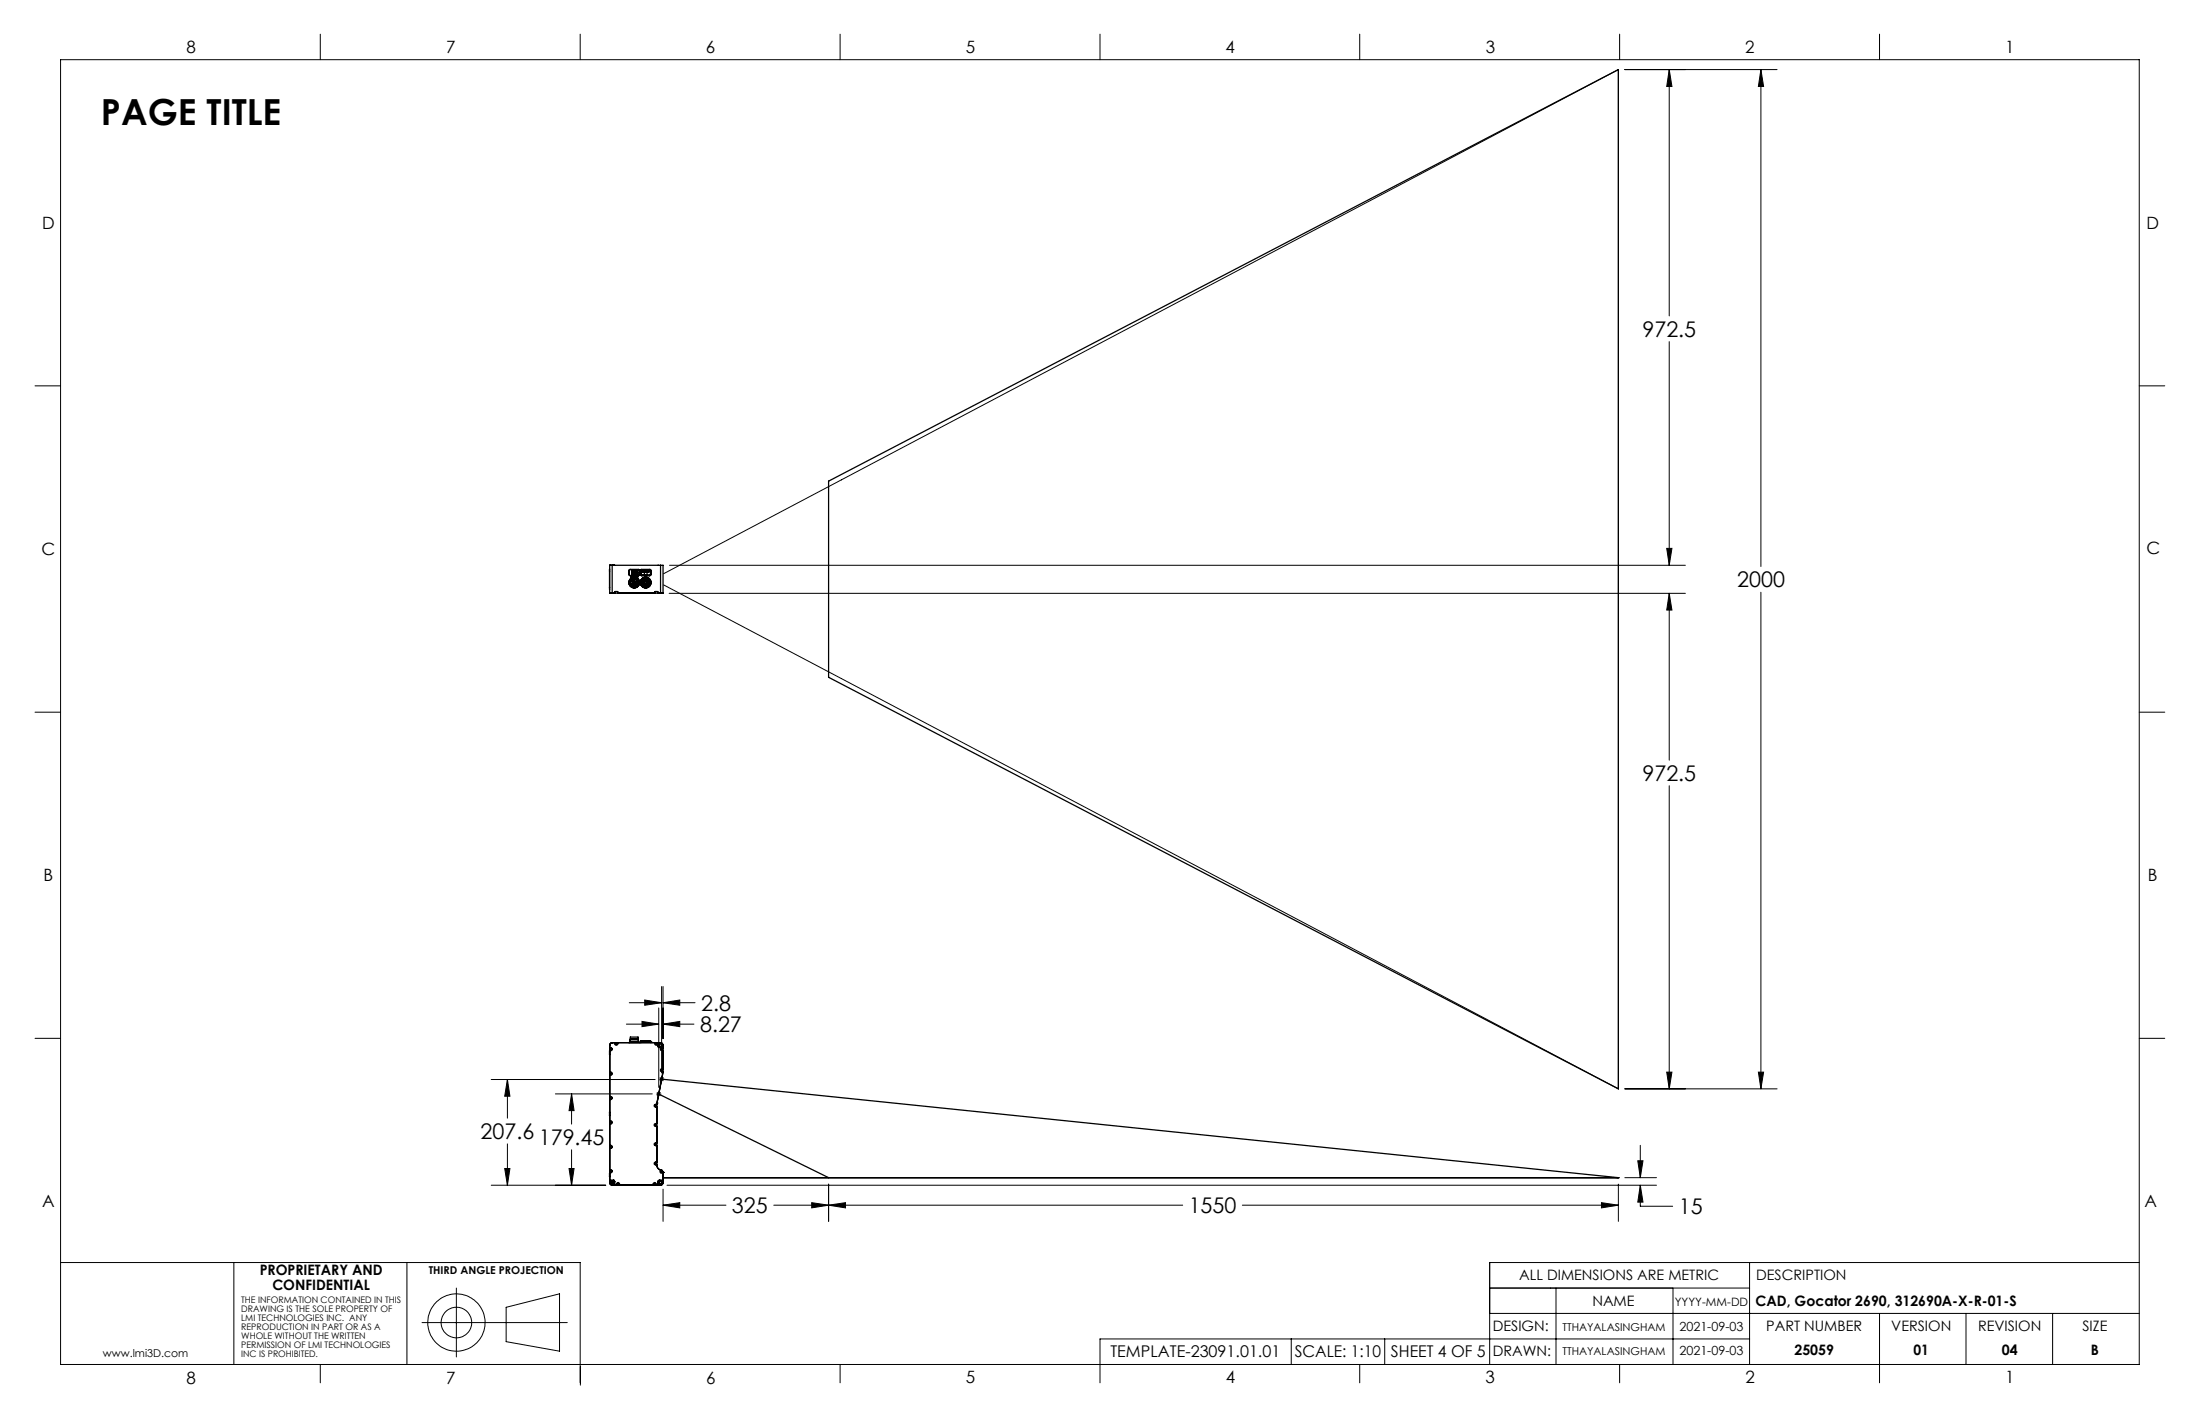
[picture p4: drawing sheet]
<svg xmlns="http://www.w3.org/2000/svg" width="432mm" height="279mm" viewBox="0 0 432 279" stroke-linecap="round" stroke-linejoin="round" font-family="sans-serif">
<g fill="none" stroke="#000" stroke-width=".25">
<path d="M162.6 94.4l155-80.7v199.9l-155-80.7zM119.6 115.3l.1 .3M119.6 112h.1M119.6 115.3h.1M119.6 112v3.3M119.7 110.9h.5v5.5M119.7 111.7l-.1 .3M119.7 110.9h.1M119.7 110.9v5.5h.7M119.7 110.9h9.9M120.2 116.4h.5M120.4 110.9h.1"/>
<path d="M120.4 110.9h.2M120.4 116.4h.1M120.7 116.4h-.3M120.7 116.3h-1l.5 .1M120.7 116.4h.5M120.7 116.4v-.3h.5v.3M121.2 116.4h7.4M121.2 116.3h7.4M123.4 112l.2-.3h1.8l.1 .2-.1 1-1.8 .1-.2-.3M123.4 114.3a1.04 1.04 0 0 0 1.1 1.1 1.04 1.04 0 0 0 1-1.1M123.4 114.3a1.04 1.04 0 0 1 1.1-1.1 1.04 1.04 0 0 1 1 1.1M123.4 112v.7"/>
<path d="M123.5 112l.1-.2h1.7l.2 .1v.9l-.2 .1h-1.6l-.2-.2M123.5 114.3a1.02 1.02 0 0 1 1-1 1.02 1.02 0 0 1 1 1M123.5 114.3a1.02 1.02 0 0 0 1 1 1.02 1.02 0 0 0 1-1M123.7 114.3a.79 .79 0 0 1 .8-.8 .79 .79 0 0 1 .8 .8M123.7 114.3a.79 .79 0 0 0 .8 .8 .79 .79 0 0 0 .8-.8M123.7 114.3h.1M123.7 114.3a.78 .78 0 0 1 .8-.8 .78 .78 0 0 1 .8 .8M123.7 114.3a.78 .78 0 0 0 .8 .8 .78 .78 0 0 0 .8-.8M123.8 113l.1 .1-.1 .1zM123.8 113.5a.91 .91 0 0 1 1.1-.2 .91 .91 0 0 1 .5 1.1h.1a.96 .96 0 0 1-1 .9 .96 .96 0 0 1-.9-1.1h-.1v-.2zM123.9 113v.2M123.9 113l.1 .2"/>
<path d="M124 113v.1M124 112.4h.1M124 112.4l.1-.2-.1 .1 .2 .1M124 112.6h.1M124 112.6v.1M124 112.7h.1M124 112.3h.2M124 114.5h.1zM124 114.1h.1zM124 113.1h-.1M124 113.1h.1M124 112.7h.4"/>
<path d="M124.1 113h.1M124.1 112h.1M124.1 111.9h.1M124.1 112.6h.1M124.1 113l-.1 .2M124.1 113l-.1 .1M124.1 111.9v.1M124.1 112.7h.1M124.1 113.1l.1-.1v.2M124.1 112.6l.1 .1M124.1 112.3h.2l-.1 .1M124.1 112.3l.1 .1"/>
<path d="M124.1 112v-.1h.2v.1h-.2M124.1 112.3h.1M124.1 112.6v.1M124.2 113.2h.1M124.2 114.3l.1 .1zM124.2 112.3h.1M124.2 112.3v.1M124.2 111.9v.1M124.2 111.9l.1 .1M124.2 112h.1M124.2 112.6v.1l.1-.1M124.3 113.2h.1"/>
<path d="M124.3 112.7v-.1v.1M124.3 113h.1M124.3 112.2l.2 .1M124.3 113v.2M124.3 112.2v.2l.3-.2M124.4 114v.1zM124.4 114.5v.1zM124.4 111.9v.1M124.4 112h.1M124.4 111.9h.1M124.4 112.7l-.3-.1v.1M124.4 112.3v.1"/>
<path d="M124.4 112.2v.1v-.1M124.4 112.7v-.1l.1 .1M124.4 113h.1M124.4 112.6v.1M124.4 113.8l.1 .1zM124.4 113.1l.1 .1M124.4 113.1h.1M124.4 111.9l.1 .1M124.4 112.7h.1M124.5 113.1h.1M124.5 113.2h.1M124.5 112h-.1"/>
<path d="M124.5 113.1l.3 .1M124.5 112.3h.1M124.5 114l.1 .1zM124.5 113v.2M124.5 111.9h.1M124.6 113.2h.1M124.6 112.2l.1 .1M124.6 112.6l-.1 .1M124.6 111.9h.1v.1M124.6 112.2v.1M124.6 112.3h-.1M124.6 112.6h-.1v.1"/>
<path d="M124.6 112.3l.1 .1M124.6 112.6v.1M124.6 112.7h-.1M124.6 112.7h.1M124.6 113.1h.1M124.6 113.1v.1M124.6 112.6h.1M124.7 114.2h.1zM124.7 112.6l-.1 .1M124.7 112.7h.1M124.7 112.4h.1M124.7 113v.2v-.2"/>
<path d="M124.7 112.3h.1M124.7 112.3v.1M124.7 112.2v.2M124.7 112.6v.1M124.7 111.9l-.2 .1v-.1h.1M124.7 112.2h.1M124.7 112h.1M124.7 112.6h.1M124.7 113h-.2v.2M124.7 113l.1 .1M124.7 113.1v.1M124.8 113.1l.1 .1z"/>
<path d="M124.8 113h.1M124.8 113v.2M124.8 114l.1 .1zM124.8 114.5l.1 .1zM124.8 111.9l.2 .2 .1-.2M124.8 111.9l.2-.1 .1 .1M124.8 112.3l.2 .1 .1-.1M124.8 112.3l.2-.2 .1 .2M124.8 112.6l.2 .2 .1-.2M124.8 112.6l.2-.1 .1 .1M124.8 111.9h.1M124.8 112.3h.1"/>
<path d="M124.8 112.6h.1M124.9 111.9l.1 .2 .1-.2M124.9 111.9v.1l.2-.1M124.9 111.9l.1-.1 .1 .1M124.9 112.6l.1 .1 .1-.1M124.9 112.6h.2M124.9 112.3l.1 .1 .1-.1M124.9 111.9l.1 .1 .1-.1M124.9 112.3h.2M124.9 111.9h.2M125 113v.2M125 113.1v.1"/>
<path d="M125 113.2h.1M125.1 113.1h.1M125.1 113.1v.1M125.1 112.3h.1M125.1 111.9h.1M125.1 112.6h.1M125.1 113.2h.1M125.1 113.2l.1-.2-.1 .2M125.3 114.3h.1M125.7 112l.1-.3h1.8l.2 .2-.1 1-1.8 .1-.2-.3M125.7 114.3a1.02 1.02 0 0 1 1-1 1.02 1.02 0 0 1 1 1M125.7 114.3a1.02 1.02 0 0 0 1 1 1.02 1.02 0 0 0 1-1"/>
<path d="M125.7 112v.7M125.7 114.4a1.01 1.01 0 0 0 1 .9 1.01 1.01 0 0 0 1-.9M125.7 114.2h.1l-.1 .2M125.7 114.2a1.01 1.01 0 0 1 1-.9 1.01 1.01 0 0 1 1 .9M125.7 114.3v.1M125.7 114.2v.1M125.7 112.7l.2 .2M125.8 112.7l.1 .2M125.8 112l.1-.2h1.7l.1 .1v.8l-.2 .2h-1.6l-.1-.3M125.8 114.3a.88 .88 0 0 0 .9 .9 .88 .88 0 0 0 .9-.9M125.8 114.3a.88 .88 0 0 1 .9-.9 .88 .88 0 0 1 .9 .9M125.8 114.3a.9 .9 0 0 0 .9 .9 .9 .9 0 0 0 .9-.9"/>
<path d="M125.8 114.3h.1M125.8 114.3a.9 .9 0 0 1 .9-.9 .9 .9 0 0 1 .9 .9M125.9 114.3a.83 .83 0 0 0 .8 .8 .83 .83 0 0 0 .9-.8M125.9 114.3a.83 .83 0 0 1 .8-.8 .83 .83 0 0 1 .9 .8M125.9 114.3h.1M125.9 114.3a.79 .79 0 0 0 .8 .8 .79 .79 0 0 0 .8-.8M125.9 114.3a.79 .79 0 0 1 .8-.8 .79 .79 0 0 1 .8 .8M125.9 111.8l-.2 .2M125.9 111.8l-.1 .1v.8M125.9 111.8h1.6M125.9 112.9h1.6M126.1 112v.1z"/>
<path d="M126.2 112l-.2-.1 .1 .3M126.2 112l-.1 .2M126.2 112l.1 .2M126.2 112h.2l-.1 .2M126.3 114.5v.1zM126.3 114l.1 .1zM126.3 112v.1zM126.4 114.7h.2M126.4 114.4h.1zM126.4 114.2h.1zM126.4 113.9h.2M126.4 112l.1 .2"/>
<path d="M126.4 112l.1-.1 .1 .1M126.4 114.7h.1M126.4 113.9h.1M126.5 114.7h.1M126.5 113.9h.1M126.5 112h.1M126.5 112v.1M126.5 112.3h.5v.5h-.5zM126.6 114.5l.1 .1zM126.6 112l-.1 .1M126.6 114v.1zM126.6 112l-.1 .2"/>
<path d="M126.7 113.8l.1 .1zM126.7 114.7l.1 .1zM126.7 113v.2M126.7 113l.1 .1M126.7 113.1v.1M126.7 112v.1M126.7 111.9v.3M126.7 111.9h.1M126.7 112.2h.1M126.7 111.9l.1 .1M126.7 112h.1M126.8 113.1l-.1 .1"/>
<path d="M126.8 114.5h.1zM126.8 114l.1 .1zM126.8 112l-.1 .2M126.8 113l.1 .2h-.2M126.8 113v.2M126.9 112h.1l-.1 .2M126.9 112v.2M126.9 113l-.1 .2M126.9 113.9h.1M126.9 114.7h.1M126.9 114.2l.1 .1zM126.9 112l.1 .1z"/>
<path d="M127 114.3v.1zM127 113.9h.1M127 114.7h.1M127.1 114.3h.1M127.1 114.5l.1 .1zM127.1 114.1h.1zM127.1 112v-.1l.1 .1M127.1 112v.2M127.1 112v.1M127.1 112h.1M127.2 114.3h.1M127.2 112l-.1 .1"/>
<path d="M127.2 112l-.1 .2M127.3 112l.1 .1M127.3 111.9v.3M127.3 111.9h.1M127.3 112.2h.1M127.4 112v.1M127.4 111.9l.1 .1-.1 .2M127.4 112h-.1M127.5 111.8l.2 .2M127.5 114.3h.1M127.6 114.3l.1 .1M127.7 112.7l-.2 .2"/>
<path d="M127.7 112v.7M127.7 114.2l-.1 .1M127.7 114.3v.1M127.7 114.2v.1M128.6 116.4h.5M128.6 116.4v-.3h.5v.3M129.1 116.4h.5M129.1 116.3h1M129.6 110.9h.5v5.4M129.6 110.9v5.5M130.1 116.3l-.5 .1M119.7 220h.2a.28 .28 0 0 1 .3 .2 .28 .28 0 0 1-.3 .3h-.2"/>
<path d="M119.7 215.2h.2a.28 .28 0 0 1 .3 .2 .28 .28 0 0 1-.3 .3h-.2M119.7 210.4h.2a.28 .28 0 0 1 .3 .2 .28 .28 0 0 1-.3 .3h-.2M119.7 205.6h.2a.27 .27 0 0 1 .3 .3 .27 .27 0 0 1-.3 .2h-.2M119.7 218.2v.7M119.7 206.2v.7M119.7 205.1v27M119.7 205.1h.1M119.8 215.4l.1 .2 .2-.2M119.8 215.4v-.1l.3 .1M119.8 210.6v.2l.3-.2M119.8 210.6l.1-.1 .2 .1M119.8 205.8v.2l.3-.2"/>
<path d="M119.8 205.8v-.1l.3 .1M119.8 215.4h.3M119.8 210.6h.3M119.8 205.8h.3M120.2 204.6l-.4 .2-.1 .3M120.2 204.6h.1M120.2 204.6h9.4M120.7 204.6v.2a.28 .28 0 0 0 .3 .3 .28 .28 0 0 0 .2-.3v-.2M120.7 204.6h.1M120.8 204.8l.1 .1 .2-.1M120.8 204.8l.1-.1 .2 .1M120.8 204.8h.3"/>
<path d="M121.2 204.6h.1M123.5 204.6h2M123.6 204.5v-.2h1.8v.2M125.2 203.9v-.4h-1.5v.8M125.3 203.9h-1.6h1.6v.4M125.7 204.6v-.3h2v.3M125.7 204.4h.1M125.8 204.2l1.8 .1zM126 204.2h1.4M127.6 204.3h.1M127.7 204.4h.1M128.6 204.6v.2a.28 .28 0 0 0 .2 .3 .28 .28 0 0 0 .3-.3v-.2"/>
<path d="M128.6 204.6h.1M128.6 217l.1 .1 .1-.1M128.6 217v-.2l.2 .2M128.6 217h.2M128.7 204.8l.1 .1 .2-.1M128.7 204.8l.1-.1 .2 .1M128.7 204.8h.3M128.7 204.8l.1-.1 .1 .1M128.9 216.6v.1M128.9 217.2v3.3M128.9 216.6h.1M128.9 216.4v.2"/>
<path d="M128.9 216.7h-.2a.28 .28 0 0 0-.3 .3 .28 .28 0 0 0 .3 .2h.2M128.9 216.4h.1M128.9 216.6v12M129.1 204.6h.1M129.2 205.3l.2 .2M129.2 205.3h.1M129.2 204.6v.7M129.2 204.6h.4M129.3 214.7l33.3 16.4M129.3 205.1a.3 .3 0 0 0 .3 .3 .3 .3 0 0 0 .3-.3M129.3 205.1a.3 .3 0 0 1 .3-.4 .3 .3 0 0 1 .3 .4M129.3 205.1h.1"/>
<path d="M129.4 205.5h.1M129.4 205.1a.25 .25 0 0 0 .2 .2 .25 .25 0 0 0 .3-.2M129.4 205.1a.25 .25 0 0 1 .2-.3 .25 .25 0 0 1 .3 .3M129.4 205.5h.7M129.6 204.6l.4 .2 .1 .3M129.6 204.6a.48 .48 0 0 1 .5 .5M129.6 204.6h.1M129.8 210v.1l.2-.1M129.8 210v-.1l.2 .1M129.8 205.8v.2l.2-.2M129.8 205.8v-.1l.2 .1M129.8 205.8h.2"/>
<path d="M129.8 210h.2M129.9 211.7l187.7 19.4M129.9 205.1h.1M130.1 205.1v.4M130.1 205.5h-.7M130.1 205.1h.1M130.1 210.3v.1M130.1 210.4l-1.2 6M130.1 210.4h.1M130.1 210.3h.1M130.1 205.6h-.2a.27 .27 0 0 0-.3 .3 .27 .27 0 0 0 .3 .2h.2M130.1 209.7h-.2a.27 .27 0 0 0-.3 .3 .27 .27 0 0 0 .3 .3h.2"/>
<path d="M130.1 205.1v5.2M119.7 229.6h.2a.27 .27 0 0 1 .3 .2 .27 .27 0 0 1-.3 .3h-.2M119.7 224.8h.2a.27 .27 0 0 1 .3 .2 .27 .27 0 0 1-.3 .3h-.2M119.7 230.2v.7M119.7 232.1h.1M119.7 232.1l.1 .2 .4 .2M119.7 231.6h.1M119.7 231.6h.7M119.8 229.8v.1l.3-.1M119.8 229.8l.1-.1 .2 .1M119.8 225v.1l.3-.1M119.8 225v-.1l.3 .1"/>
<path d="M119.8 220.2l.1 .2 .2-.2M119.8 220.2v-.1l.3 .1M119.8 229.8h.3M119.8 225h.3M119.8 220.2h.3M119.8 232.1a.3 .3 0 0 0 .3 .2 .3 .3 0 0 0 .3-.2M119.8 232.1a.3 .3 0 0 1 .3-.3 .3 .3 0 0 1 .3 .3M119.8 232.1h.1M119.9 232.1a.25 .25 0 0 0 .2 .2 .25 .25 0 0 0 .3-.2M119.9 232.1a.25 .25 0 0 1 .2-.3 .25 .25 0 0 1 .3 .3M120.2 232.5v.1M120.4 232.1h.1"/>
<path d="M120.4 231.6l.2 .2M120.4 231.6h.1M120.5 232.6h.3M120.6 231.8v.8v-.8M120.6 231.8h.1M121 232.6v-.3a.27 .27 0 0 1 .3-.3 .27 .27 0 0 1 .3 .3v.3M121.2 232.3v.1l.2-.1M121.2 232.3l.1-.1 .1 .1M121.2 232.3h.2M121.2 232.3l.1 .1 .1-.1M121.4 232.3h.1M128.2 232.6v-.3a.28 .28 0 0 1 .3-.3 .28 .28 0 0 1 .3 .3v.3"/>
<path d="M128.3 232.3l.1 .1 .2-.1M128.3 232.3l.2-.1 .1 .1M128.3 232.3h.3M128.4 232.3v.1l.2-.1M128.4 232.3v-.1l.2 .1M128.6 228.3v.1l.2-.1M128.6 228.3l.1-.2 .1 .2M128.6 224.5v.1l.2-.1M128.6 224.5l.1-.1 .1 .1M128.6 220.7v.2l.2-.2M128.6 220.7v-.1l.2 .1M128.6 228.3h.2"/>
<path d="M128.6 224.5h.2M128.6 220.7h.2M128.9 228.6a1.07 1.07 0 0 0 .8 1M128.9 221v3.2M128.9 224.8v3.2M128.9 228.6h.1M128.9 220.5h-.2a.28 .28 0 0 0-.3 .2 .28 .28 0 0 0 .3 .3h.2M128.9 224.2h-.2a.28 .28 0 0 0-.3 .3 .28 .28 0 0 0 .3 .3h.2M128.9 228h-.2a.28 .28 0 0 0-.3 .3 .28 .28 0 0 0 .3 .3h.2M128.9 228.6a.91 .91 0 0 0 .8 1M129 232.6h.2M129.2 231.8v.8v-.8"/>
<path d="M129.2 231.8h.1M129.3 232.1a.3 .3 0 0 0 .3 .2 .3 .3 0 0 0 .3-.2M129.3 232.1a.3 .3 0 0 1 .3-.3 .3 .3 0 0 1 .3 .3M129.3 232.1h.1M129.4 231.6l-.2 .2M129.4 232.1a.25 .25 0 0 0 .2 .2 .25 .25 0 0 0 .3-.2M129.4 232.1a.25 .25 0 0 1 .2-.3 .25 .25 0 0 1 .3 .3M129.4 231.6h.1M129.4 231.6h.7v.5M129.6 232.5v.1M129.6 232.5l-9.4 .1M129.7 229.9l.1 .1 .2-.1"/>
<path d="M129.7 229.9l.1-.1 .2 .1M129.7 229.9h.3M129.7 229.6h.1M129.7 229.6a.35 .35 0 0 0-.2 .3 .35 .35 0 0 0 .3 .3l.3-.2M129.8 229.6h.1M129.8 229.6l.2 .1 .1 .3M129.9 232.1h.1M130.1 232.1l-.1 .3-.4 .1M130.1 232.1h.1M130.1 230h.1M130.1 230v2.1M130.1 232.1a.48 .48 0 0 1-.5 .5"/>
<path d="M130.1 231.1h187.5M317.6 231.1h.1"/>
<circle cx="124.2" cy="114.2" r=".06"/>
<circle cx="124.5" cy="114.3" r=".7"/>
<circle cx="124.5" cy="114.3" r=".76"/>
<circle cx="124.5" cy="114.3" r=".89"/>
<circle cx="124.5" cy="114.7" r=".06"/>
<circle cx="124.6" cy="114.5" r=".06"/>
<circle cx="124.7" cy="114.4" r=".06"/>
<circle cx="125" cy="112.3" r=".11"/>
<circle cx="125" cy="112.6" r=".11"/>
<circle cx="126.7" cy="114.3" r=".7"/>
<circle cx="126.7" cy="114.3" r="1.05"/>
<circle cx="119.9" cy="210.7" r=".11"/>
<circle cx="119.9" cy="205.9" r=".11"/>
<circle cx="119.9" cy="215.4" r=".11"/>
<circle cx="121" cy="204.8" r=".1"/>
<circle cx="128.7" cy="217" r=".11"/>
<circle cx="129.9" cy="205.9" r=".1"/>
<circle cx="129.9" cy="210" r=".11"/>
<circle cx="119.9" cy="220.2" r=".1"/>
<circle cx="119.9" cy="225" r=".11"/>
<circle cx="119.9" cy="229.8" r=".11"/>
<circle cx="128.7" cy="224.5" r=".11"/>
<circle cx="128.7" cy="220.7" r=".11"/>
<circle cx="128.7" cy="228.3" r=".11"/>
<circle cx="129.8" cy="229.9" r=".11"/>
</g>
<g fill="none" stroke="#000" stroke-width=".2">
<path d="M11.9 11.7h408v256h-408zM62.9 6.7v5M113.9 6.7v5M164.9 6.7v5M215.9 6.7v5M266.9 6.7v5M317.9 6.7v5M318.9 13.7h29.9M327.6 13.7v48.3M327.6 13.7l.6 3.3h-1.1zM345.6 13.7v97.5M345.6 13.7l.5 3.3h-1z"/>
<path d="M368.9 6.7v5M6.9 75.7h5M327.6 67v43.9M419.9 75.7h5M130.2 112.6l187.4-98.9v199.9l-187.4-98.8M131.3 116.4h199.5M131.4 110.9h199.4M327.1 107.6h1.1l-.6 3.3zM327.6 116.4v32.8M327.6 116.4l.6 3.3h-1.1zM345.6 116.2v97.4M6.9 139.7h5"/>
<path d="M419.9 139.7h5M327.6 154.2v59.4M123.5 196.7h6.4M126.5 196.2l3.4 .5-3.4 .5zM129.3 197.8v15.6M129.9 193.6v16.9M130.1 196.7l3.3-.5v1zM130.1 193.6v10.2M130.1 196.7h6.3M6.9 203.7h5M96.4 211.8h32.2M99.6 211.8v7.6"/>
<path d="M99.6 211.8l.5 3.3h-1zM109 214.6h19M112.2 214.6l.5 3.3h-1zM112.2 214.6v6M122.9 200.9h6.4M126 200.4l3.3 .5-3.3 .5zM128.8 214.7h1M128.9 214.3l.7 .7M129.3 214.2v1M129.4 211.7h1M129.5 211.4l.7 .7M129.6 214.3l-.7 .7"/>
<path d="M129.9 211.8l-.6 2.8M129.9 211.2v1.1M130.1 200.9l3.3-.5v1zM130.1 200.9h6.1M130.2 211.4l-.7 .7M318.9 213.6h29.9M327.1 210.4h1.1l-.6 3.2zM345.1 210.4h1l-.5 3.2zM419.9 203.7h5M96.4 232.6h22.5M99.1 229.3h1l-.5 3.3zM99.6 224.4v8.2"/>
<path d="M111.7 229.3h1l-.5 3.3zM112.2 225.6v7M130.1 236.5l3.3-.5v1zM130.1 236.5h12.4M130.1 233.3v6.3M130.1 231.1h187.5M130.9 232.6h194.2M159.3 236l3.3 .5-3.3 .5zM162.6 232.3v7.3M162.6 236.5l3.3-.5v1zM232.1 236.5h-80.2M243.8 236.5h73.8"/>
<path d="M314.3 236l3.3 .5-3.3 .5zM317.6 232.3v7.3M318.9 231.1h6.2M321.5 227.8h1l-.6 3.3zM321.9 232.6v4.1h6.4M321.9 224.7v6.4M321.9 232.6l.6 3.3h-1zM11.9 247.7h102v23.6M45.9 247.7v20M79.9 247.7v20M82.8 259.5h28.5M89.6 252.7v13.5"/>
<path d="M99.3 256.5l10.5-2.6v11.2l-10.5-1.9zM292.4 252.7h51M292.4 257.7h127.5M305.4 252.7v15M328.4 252.7v15M343.4 247.7v20M368.9 257.7v13.6M385.9 257.7v10M402.9 257.7v10M419.9 247.7h-127.5v20M62.9 267.7v3.6M113.9 268.2v3.6"/>
<path d="M164.9 267.7v3.6M253.4 262.7v5M266.9 267.7v3.6M271.8 262.7v5M317.9 267.7v3.6M343.4 262.7h-127.5v8.6"/>
<circle cx="89.6" cy="259.5" r="5.6"/>
<circle cx="89.6" cy="259.5" r="3"/>
</g>
<path d="M129.1 216l.2-1.4" fill="none" stroke="#000" stroke-width=".2" stroke-dasharray="15.2 1.3 1.3 1.3" stroke-linecap="butt"/>
<g fill="#000">
<path d="M345.6 13.7l.5 3.3h-1zM345.1 210.4h1l-.5 3.2zM327.6 13.7l.6 3.3h-1.1zM327.1 107.6h1.1l-.6 3.3zM327.1 210.4h1.1l-.6 3.2zM327.6 116.4l.6 3.3h-1.1zM162.6 236.5l3.3-.5v1zM314.3 236l3.3 .5-3.3 .5zM321.9 232.6l.6 3.3h-1zM321.5 227.8h1l-.6 3.3zM126.5 196.2l3.4 .5-3.4 .5zM130.1 196.7l3.3-.5v1zM126 200.4l3.3 .5-3.3 .5zM130.1 200.9l3.3-.5v1zM112.2 214.6l.5 3.3h-1zM111.7 229.3h1l-.5 3.3zM99.6 211.8l.5 3.3h-1zM99.1 229.3h1l-.5 3.3z"/>
<path d="M130.1 236.5l3.3-.5v1zM159.3 236l3.3 .5-3.3 .5z"/>
</g>
<text font-size="7.1" x="19.8" y="24.5">PAGE TITLE</text>
<g font-size="4.2">
<text x="322.4" y="66.1">972.5</text>
<text x="341" y="115.3">2000</text>
<text x="322.4" y="153.2">972.5</text>
<text x="137.4" y="202.5">8.27</text>
<text x="137.6" y="198.3">2.8</text>
<text x="94.3" y="223.5">207.6</text>
<text x="105.8" y="224.7">179.45</text>
<text x="143.7" y="238.1">325</text>
<text x="233.3" y="238.1">1550</text>
<text x="329.5" y="238.3">15</text>
</g>
<g font-size="3.3">
<text x="36.6" y="10.5">8</text>
<text x="87.5" y="10.5">7</text>
<text x="138.6" y="10.5">6</text>
<text x="189.6" y="10.5">5</text>
<text x="240.5" y="10.4">4</text>
<text x="291.6" y="10.4">3</text>
<text x="342.6" y="10.4">2</text>
<text x="393.6" y="10.4">1</text>
<text x="8.2" y="44.9">D</text>
<text x="421.3" y="44.9">D</text>
<text x="8.1" y="108.9">C</text>
<text x="421.3" y="108.8">C</text>
<text x="8.5" y="172.8">B</text>
<text x="421.6" y="172.9">B</text>
<text x="8.3" y="236.8">A</text>
<text x="420.9" y="236.9">A</text>
<text x="36.6" y="271.5">8</text>
<text x="87.6" y="271.5">7</text>
<text x="138.6" y="271.5">6</text>
<text x="189.6" y="271.3">5</text>
<text x="240.6" y="271.3">4</text>
<text x="291.5" y="271.4">3</text>
<text x="342.6" y="271.4">2</text>
<text x="393.5" y="271.3">1</text>
</g>
<g font-size="3.2">
<text x="217.9" y="266.3">TEMPLATE-23091.01.01</text>
<text x="254.1" y="266.3">SCALE: 1:10</text>
<text x="273" y="266.3">SHEET 4 OF 5</text>
</g>
<g font-size="2.8">
<text x="51" y="250.2">PROPRIETARY AND</text>
<text x="298.2" y="251.2">ALL DIMENSIONS ARE METRIC</text>
<text x="344.7" y="251.2">DESCRIPTION</text>
<text x="53.5" y="253">CONFIDENTIAL</text>
<text x="312.5" y="256.2">NAME</text>
<text x="344.6" y="256.2">CAD, Gocator 2690, 312690A-X-R-01-S</text>
<text x="293" y="261.2">DESIGN:</text>
<text x="346.7" y="261.2">PART NUMBER</text>
<text x="371.2" y="261.2">VERSION</text>
<text x="388.2" y="261.2">REVISION</text>
<text x="408.7" y="261.2">SIZE</text>
<text x="293" y="266.1">DRAWN:</text>
<text x="352.2" y="265.9">25059</text>
<text x="375.6" y="265.9">01</text>
<text x="392.9" y="265.9">04</text>
<text x="410.4" y="265.9">B</text>
</g>
<g font-size="2.5">
<text x="329.6" y="261.2">2021-09-03</text>
<text x="329.6" y="265.9">2021-09-03</text>
</g>
<text font-size="2.3" x="328.7" y="256.2">YYYY-MM-DD</text>
<g font-size="2.1">
<text x="84.2" y="250">THIRD ANGLE PROJECTION</text>
<text x="306.7" y="261.2">TTHAYALASINGHAM</text>
<text x="20.2" y="266.3">www.lmi3D.com</text>
<text x="306.7" y="265.9">TTHAYALASINGHAM</text>
</g>
<g font-size="1.8">
<text x="47.3" y="255.7">THE INFORMATION CONTAINED IN THIS</text>
<text x="47.3" y="257.5">DRAWING IS THE SOLE PROPERTY OF</text>
<text x="47.3" y="259.3">LMI TECHNOLOGIES INC. ANY</text>
<text x="47.3" y="261">REPRODUCTION IN PART OR AS A</text>
<text x="47.3" y="262.8">WHOLE WITHOUT THE WRITTEN</text>
<text x="47.3" y="264.6">PERMISSION OF LMI TECHNOLOGIES</text>
<text x="47.3" y="266.3">INC IS PROHIBITED.</text>
</g>
</svg>
